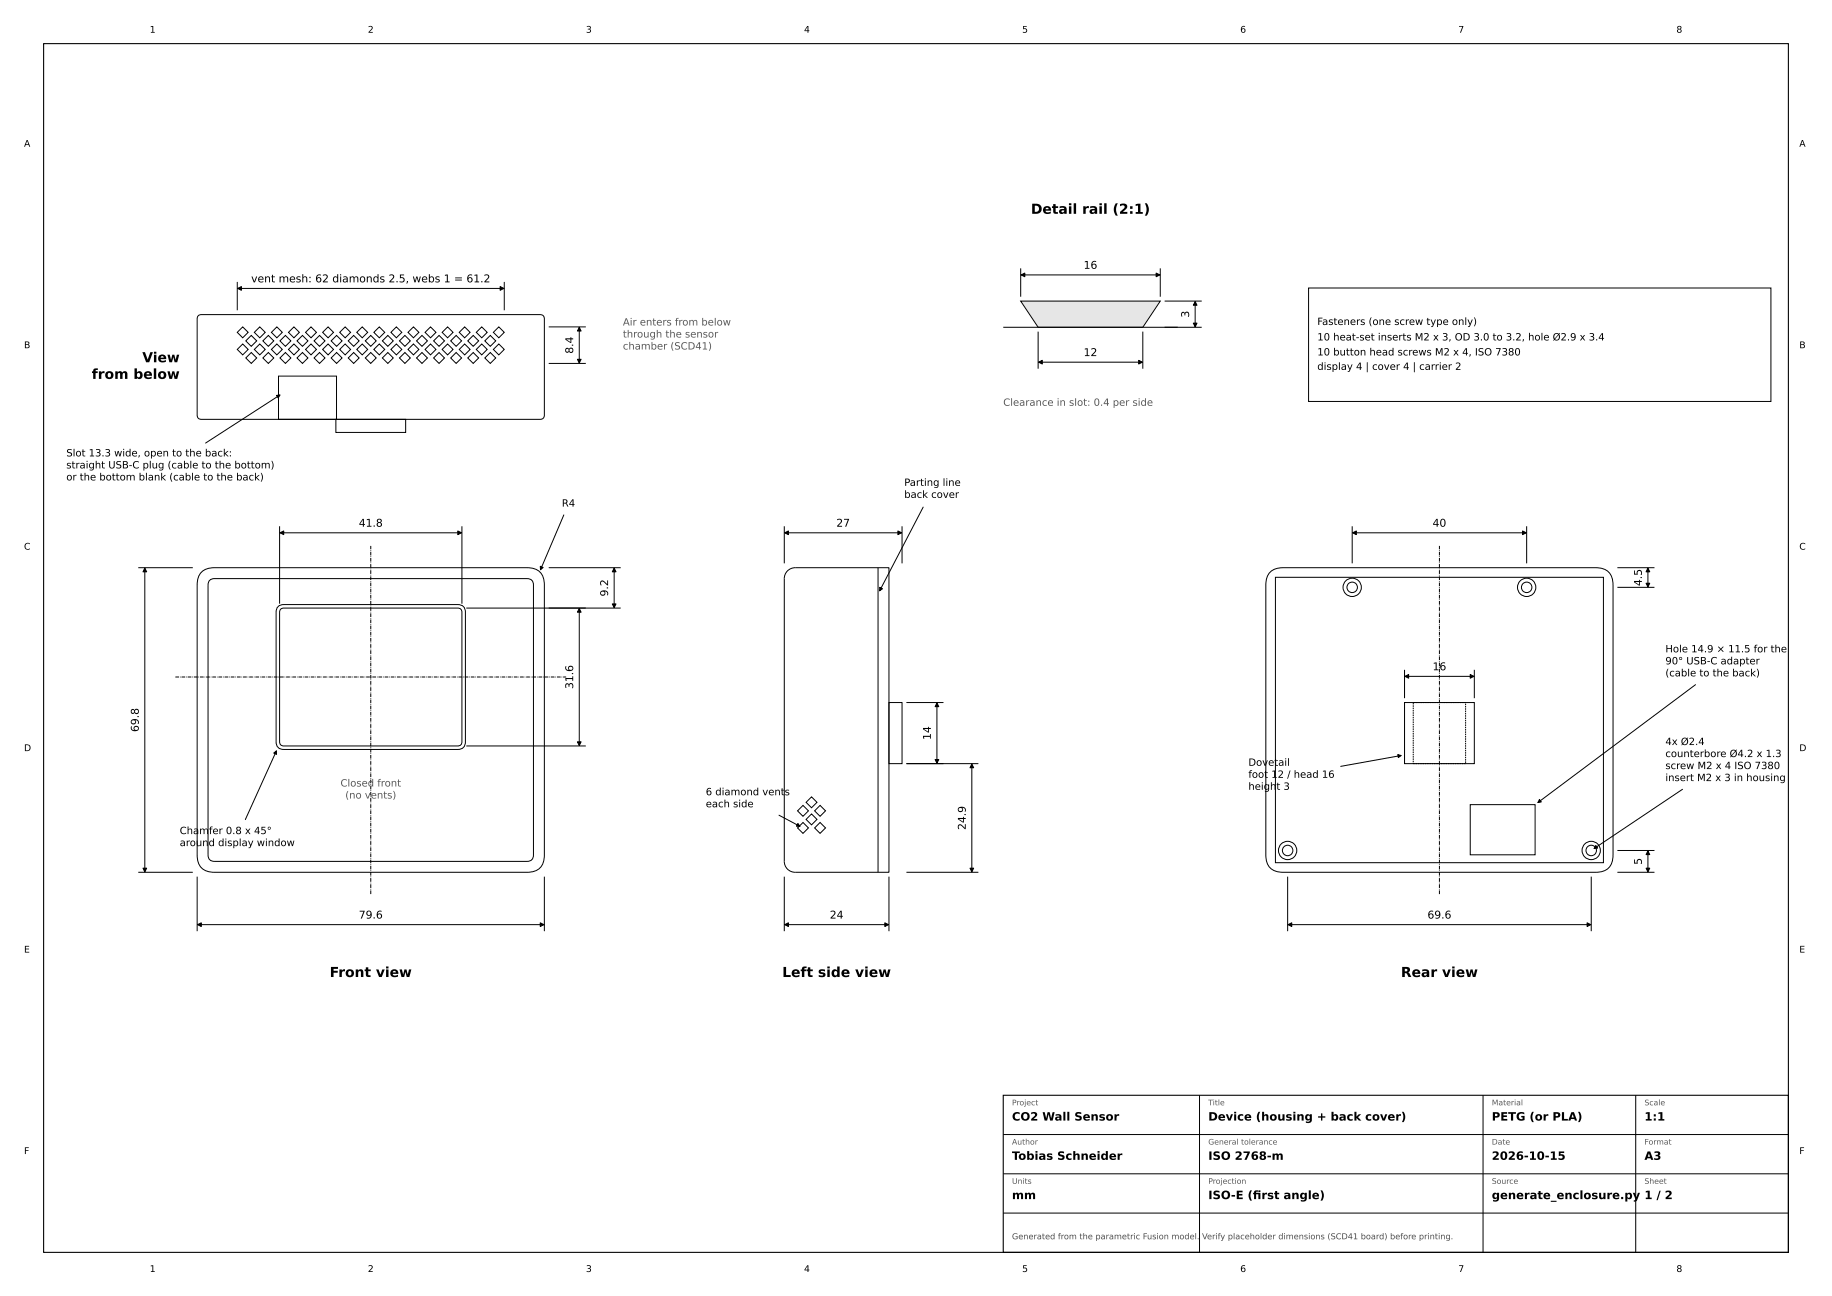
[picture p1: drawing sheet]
<svg xmlns="http://www.w3.org/2000/svg" width="420mm" height="297mm" viewBox="0 0 420 297" stroke-linecap="round" stroke-linejoin="round" font-family="sans-serif">
<path d="M10 10h400v277h-400zM230 251h180v36h-180z" fill="none" stroke="#000" stroke-width=".25"/>
<g fill="none" stroke="#000" stroke-width=".23">
<path d="M45.6 72.3l.6-.2h77.6a.89 .89 0 0 1 1 1v22a.89 .89 0 0 1-1 1h-77.6a.89 .89 0 0 1-1-1v-22zM55.6 74.9l1.3 1.3-1.3 1.2-1.2-1.2zM57.6 76.9l1.3 1.2-1.3 1.3-1.2-1.3zM59.6 74.9l1.2 1.3-1.2 1.2-1.3-1.2zM61.5 76.9l1.3 1.2-1.3 1.3-1.2-1.3zM63.5 74.9l1.2 1.3-1.2 1.2-1.3-1.2zM65.4 76.9l1.3 1.2-1.3 1.3-1.2-1.3zM67.4 74.9l1.2 1.3-1.2 1.2-1.3-1.2zM69.3 76.9l1.3 1.2-1.3 1.3-1.2-1.3zM71.3 74.9l1.3 1.3-1.3 1.2-1.2-1.2zM73.3 76.9l1.2 1.2-1.2 1.3-1.3-1.3zM75.2 74.9l1.3 1.3-1.3 1.2-1.2-1.2z"/>
<path d="M77.2 76.9l1.2 1.2-1.2 1.3-1.3-1.3zM79.1 74.9l1.3 1.3-1.3 1.2-1.2-1.2zM81.1 76.9l1.2 1.2-1.2 1.3-1.3-1.3zM83 74.9l1.3 1.3-1.3 1.2-1.2-1.2zM85 76.9l1.3 1.2-1.3 1.3-1.2-1.3zM87 74.9l1.2 1.3-1.2 1.2-1.3-1.2zM88.9 76.9l1.3 1.2-1.3 1.3-1.2-1.3zM90.9 74.9l1.2 1.3-1.2 1.2-1.3-1.2zM92.8 76.9l1.3 1.2-1.3 1.3-1.2-1.3zM94.8 74.9l1.2 1.3-1.2 1.2-1.3-1.2zM96.7 76.9l1.3 1.2-1.3 1.3-1.2-1.3zM98.7 74.9l1.2 1.3-1.2 1.2-1.3-1.2z"/>
<path d="M100.7 76.9l1.2 1.2-1.2 1.3-1.3-1.3zM102.6 74.9l1.3 1.3-1.3 1.2-1.2-1.2zM104.6 76.9l1.2 1.2-1.2 1.3-1.3-1.3zM106.5 74.9l1.3 1.3-1.3 1.2-1.2-1.2zM108.5 76.9l1.2 1.2-1.2 1.3-1.3-1.3zM110.4 74.9l1.3 1.3-1.3 1.2-1.2-1.2zM112.4 76.9l1.2 1.2-1.2 1.3-1.3-1.3zM114.4 74.9l1.2 1.3-1.2 1.2-1.3-1.2zM54.4 80.1l1.2-1.3 1.3 1.3-1.3 1.2zM57.6 80.8l1.3 1.2-1.3 1.3-1.2-1.3zM58.3 80.1l1.3-1.3 1.2 1.3-1.2 1.2zM61.5 80.8l1.3 1.2-1.3 1.3-1.2-1.3z"/>
<path d="M62.2 80.1l1.3-1.3 1.2 1.3-1.2 1.2zM63.9 86.2h13.3v9.9h-13.3zM65.4 80.8l1.3 1.2-1.3 1.3-1.2-1.3zM66.1 80.1l1.3-1.3 1.2 1.3-1.2 1.2zM69.3 80.8l1.3 1.2-1.3 1.3-1.2-1.3zM70.1 80.1l1.2-1.3 1.3 1.3-1.3 1.2zM73.3 80.8l1.2 1.2-1.2 1.3-1.3-1.3zM74 80.1l1.2-1.3 1.3 1.3-1.3 1.2zM77 96.1h16v3h-16zM77.2 80.8l1.2 1.2-1.2 1.3-1.3-1.3zM77.9 80.1l1.2-1.3 1.3 1.3-1.3 1.2zM81.1 80.8l1.2 1.2-1.2 1.3-1.3-1.3z"/>
<path d="M81.8 80.1l1.2-1.3 1.3 1.3-1.3 1.2zM85 80.8l1.3 1.2-1.3 1.3-1.2-1.3zM85.7 80.1l1.3-1.3 1.2 1.3-1.2 1.2zM88.9 80.8l1.3 1.2-1.3 1.3-1.2-1.3zM89.6 80.1l1.3-1.3 1.2 1.3-1.2 1.2zM92.8 80.8l1.3 1.2-1.3 1.3-1.2-1.3zM93.5 80.1l1.3-1.3 1.2 1.3-1.2 1.2zM96.7 80.8l1.3 1.2-1.3 1.3-1.2-1.3zM97.4 80.1l1.3-1.3 1.2 1.3-1.2 1.2zM100.7 80.8l1.2 1.2-1.2 1.3-1.3-1.3zM101.4 80.1l1.2-1.3 1.3 1.3-1.3 1.2zM104.6 80.8l1.2 1.2-1.2 1.3-1.3-1.3z"/>
<path d="M105.3 80.1l1.2-1.3 1.3 1.3-1.3 1.2zM108.5 80.8l1.2 1.2-1.2 1.3-1.3-1.3zM109.2 80.1l1.2-1.3 1.3 1.3-1.3 1.2zM112.4 80.8l1.2 1.2-1.2 1.3-1.3-1.3zM113.1 80.1l1.3-1.3 1.2 1.3-1.2 1.2zM46 131.3a3.7 3.7 0 0 1 3.2-1.2h71.6a3.5 3.5 0 0 1 4 4v61.8a3.5 3.5 0 0 1-4 4h-71.6a3.5 3.5 0 0 1-4-4v-61.8a4.3 4.3 0 0 1 .8-2.8zM47.9 133.1l.8-.4 .5-.1h71.6a1.33 1.33 0 0 1 1.5 1.5v61.8a1.33 1.33 0 0 1-1.5 1.5h-71.6a1.33 1.33 0 0 1-1.5-1.5v-61.8zM63.8 139l.3-.2 1-.2h39.8a1.59 1.59 0 0 1 1.8 1.8v29.6a1.59 1.59 0 0 1-1.8 1.8h-39.8a1.59 1.59 0 0 1-1.8-1.8v-29.6l.1-.6zM64.5 139.5l.6-.2h39.8a.89 .89 0 0 1 1 1.1v29.6a.89 .89 0 0 1-1 .9h-39.8a.89 .89 0 0 1-1-.9v-29.6zM182.3 130.1a2.5 2.5 0 0 0-2.5 2.5M291.4 130.9a4.3 4.3 0 0 1 2.8-.8h71.6a3.5 3.5 0 0 1 4 4v61.8a3.5 3.5 0 0 1-4 4h-71.6a3.5 3.5 0 0 1-4-4v-61.8a4 4 0 0 1 1.2-3.2zM292.4 132.3h75.2v65.4h-75.2z"/>
<path d="M203.8 161h3v14h-3zM322 161h16v14h-16zM179.8 197.4a2.5 2.5 0 0 0 2.5 2.5M182.8 189.7l1.3-1.2 1.2 1.2-1.2 1.3zM182.8 185.8l1.3-1.2 1.2 1.2-1.2 1.3zM186 186.5l1.3 1.3-1.3 1.2-1.2-1.2zM186 182.6l1.3 1.3-1.3 1.2-1.2-1.2zM186.8 189.7l1.2-1.2 1.3 1.2-1.3 1.3zM186.8 185.8l1.2-1.2 1.3 1.2-1.3 1.3zM337.1 184.4h14.8v11.5h-14.8z"/>
<circle cx="310" cy="134.6" r="2.1"/>
<circle cx="310" cy="134.6" r="1.2"/>
<circle cx="350" cy="134.6" r="2.1"/>
<circle cx="350" cy="134.6" r="1.2"/>
<circle cx="295.2" cy="194.9" r="2.1"/>
<circle cx="295.2" cy="194.9" r="1.2"/>
<circle cx="364.8" cy="194.9" r="2.1"/>
<circle cx="364.8" cy="194.9" r="1.2"/>
</g>
<path d="M324 161h12v14h-12z" fill="none" stroke="#000" stroke-width=".23" stroke-dasharray=".4 .2" stroke-linecap="butt"/>
<path d="M234 69h32l-4 6h-24z" fill="#e6e6e6" stroke="#000" stroke-width=".23"/>
<g fill="none" stroke="#000" stroke-width=".23">
<path d="M54.4 64.6v6.5M54.5 66.1h61M115.6 64.6v6.5M125.8 74.9h8.5M132.8 75v8.2M230 75h45.5M234 61.5v6.5M234.1 63h31.8M238 76v8.5M262 76v8.5M266 61.5v6.5M267 69h8.5"/>
<path d="M274 69.1v5.8M300 66h106v26h-106zM64.2 90.5l-17.1 11M125.8 83.3h8.5M238.1 83h23.8M129.3 118l-5.4 12.6M211.6 116.2l-9.9 19.2M31.7 130.1h12.5M33.2 130.2v69.6M64.1 120.6v17.8M64.2 122.1h41.6M105.9 120.6v17.8"/>
<path d="M106.9 139.3h35.4M125.8 130.1h16.5M132.8 139.4v31.5M140.8 130.2v9.1M179.8 120.6v8.5M179.8 132.6v64.8M179.9 122.1h26.8M182.3 130.1h21.5v69.8h-21.5M201.3 130.1v69.8M206.8 120.6v8.5M310 120.6v8.5M310.1 122.1h39.8"/>
<path d="M350 120.6v8.5M370.8 130.1h8.5M370.8 134.6h8.5M377.8 130.2v4.3M322 153.5v6.5M322.1 155h15.8M338 153.5v6.5M388.7 156.9l-36.1 27M63.4 172.1l-7.2 15.7M106.9 170.9h27.4M207.8 175h16.5M207.8 161h8.5"/>
<path d="M214.8 161.1v13.8M222.8 175.1v24.7M321.2 173.1l-13.8 2.5M31.7 199.9h12.5M178.6 186.8l4.8 2.6M207.8 199.9h16.5M370.8 199.9h8.5M370.8 194.9h8.5M377.8 195v4.8M385.7 180.9l-20.2 13.6M45.2 200.9v12.5M45.3 211.9h79.4"/>
<path d="M124.8 200.9v12.5M179.8 200.9v12.5M179.9 211.9h23.8M203.8 200.9v12.5M295.2 200.9v12.5M295.3 211.9h69.4M364.8 200.9v12.5M275 251v36M340 251v36M375 251v36M230 278h180M230 269h180"/>
<path d="M230 260h180"/>
</g>
<path d="M40.2 155.2h89.6M85 204.9v-79.8M330 204.9v-79.8" fill="none" stroke="#000" stroke-width=".23" stroke-dasharray=".8 .2 .1 .2" stroke-linecap="butt"/>
<g fill="#000" stroke="#000" stroke-width=".23">
<path d="M54.5 66.1l.8-.4v.8zM114.7 65.7l.8 .4-.8 .4zM132.8 75l.4 .9h-.8zM234.1 63l.8-.4v.8zM265.1 62.6l.8 .4-.8 .4zM274 69.1l.4 .8h-.8zM273.6 74.1h.8l-.4 .8zM63.4 90.6l.8-.1-.4 .7zM132.4 82.3h.8l-.4 .9zM238.1 83l.8-.4v.8zM261.1 82.6l.8 .4-.8 .4zM33.2 130.2l.4 .8h-.8z"/>
<path d="M64.2 122.1l.8-.4v.8zM105 121.7l.8 .4-.8 .4zM123.9 129.8l.6 .2-.6 .6zM140.8 130.2l.4 .8h-.8zM140.4 138.4h.8l-.4 .9zM179.9 122.1l.8-.4v.8zM201.7 134.6l.6 .3-.6 .5zM205.9 121.7l.8 .4-.8 .4zM310.1 122.1l.8-.4v.8zM349.1 121.7l.8 .4-.8 .4zM377.8 130.2l.4 .8h-.8zM377.4 133.7h.8l-.4 .8z"/>
<path d="M132.8 139.4l.4 .9h-.8zM322.1 155l.8-.4v.8zM337.1 154.6l.8 .4-.8 .4zM62.8 172.6l.6-.5v.8zM132.4 170h.8l-.4 .9zM214.8 161.1l.4 .8h-.8zM214.4 174.1h.8l-.4 .8zM222.8 175.1l.4 .8h-.8zM320.5 172.9l.7 .2-.6 .5zM32.8 199h.8l-.4 .8zM182.9 188.7l.5 .7-.8-.1zM222.4 199h.8l-.4 .8z"/>
<path d="M352.9 183.2l.5 .6-.8 .1zM365.9 193.8l.4 .6-.8 .1zM377.8 195l.4 .8h-.8zM377.4 199h.8l-.4 .8zM45.3 211.9l.8-.4v.8zM123.9 211.5l.8 .4-.8 .4zM179.9 211.9l.8-.4v.8zM202.9 211.5l.8 .4-.8 .4zM295.3 211.9l.8-.4v.8zM363.9 211.5l.8 .4-.8 .4z"/>
</g>
<g font-size="3.2">
<text x="236.3" y="49">Detail rail (2:1)</text>
<text x="32.6" y="83">View</text>
<text x="21" y="86.8">from below</text>
<text x="75.6" y="223.9">Front view</text>
<text x="179.3" y="223.9">Left side view</text>
<text x="321.2" y="223.9">Rear view</text>
</g>
<g font-size="2.6">
<text x="232" y="256.8">CO2 Wall Sensor</text>
<text x="277" y="256.8">Device (housing + back cover)</text>
<text x="342" y="256.8">PETG (or PLA)</text>
<text x="377" y="256.8">1:1</text>
<text x="232" y="265.8">Tobias Schneider</text>
<text x="277" y="265.8">ISO 2768-m</text>
<text x="342" y="265.8">2026-10-15</text>
<text x="377" y="265.8">A3</text>
<text x="232" y="274.8">mm</text>
<text x="277" y="274.8">ISO-E (frst angle)</text>
<text x="287.2" y="274.8">i</text>
<text x="342" y="274.8">generate_enclosure.py 1 / 2</text>
</g>
<g font-size="2.5">
<text x="57.6" y="64.7">vent mesh: 62 diamonds 2.5, webs 1 = 61.2</text>
<text x="248.4" y="61.6">16</text>
<text x="272.6" y="72.8" transform="rotate(-90 272.6 72.8)">3</text>
<text x="131.4" y="81.1" transform="rotate(-90 131.4 81.1)">8.4</text>
<text x="248.4" y="81.6">12</text>
<text x="82.3" y="120.7">41.8</text>
<text x="191.7" y="120.7">27</text>
<text x="328.4" y="120.7">40</text>
<text x="139.4" y="136.7" transform="rotate(-90 139.4 136.7)">9.2</text>
<text x="376.4" y="134.3" transform="rotate(-90 376.4 134.3)">4.5</text>
<text x="328.4" y="153.6">16</text>
<text x="131.4" y="157.9" transform="rotate(-90 131.4 157.9)">31.6</text>
<text x="31.8" y="167.7" transform="rotate(-90 31.8 167.7)">69.8</text>
<text x="213.4" y="169.6" transform="rotate(-90 213.4 169.6)">14</text>
<text x="221.4" y="190.2" transform="rotate(-90 221.4 190.2)">24.9</text>
<text x="376.4" y="198.2" transform="rotate(-90 376.4 198.2)">5</text>
<text x="82.3" y="210.5">79.6</text>
<text x="190.2" y="210.5">24</text>
<text x="327.3" y="210.5">69.6</text>
</g>
<g font-size="2.3" fill="#595959">
<text x="142.8" y="74.6">Air enters from below</text>
<text x="142.8" y="77.3">through the sensor</text>
<text x="142.8" y="80.1">chamber (SCD41)</text>
<text x="230" y="93">Clearance in slot: 0.4 per side</text>
<text x="78.1" y="180.2">Closed front</text>
<text x="79.2" y="183">(no vents)</text>
</g>
<g font-size="2.3">
<text x="302" y="74.5">Fasteners (one screw type only)</text>
<text x="302" y="78">10 heat-set inserts M2 x 3, OD 3.0 to 3.2, hole Ø2.9 x 3.4</text>
<text x="302" y="81.5">10 button head screws M2 x 4, ISO 7380</text>
<text x="302" y="84.8">display 4 | cover 4 | carrier 2</text>
<text x="15.2" y="104.6">Slot 13.3 wide, open to the back:</text>
<text x="15.2" y="107.3">straight USB-C plug (cable to the bottom)</text>
<text x="15.2" y="110.1">or the bottom blank (cable to the back)</text>
<text x="207.3" y="111.3">Parting line</text>
<text x="128.8" y="116.1">R4</text>
<text x="207.3" y="114.1">back cover</text>
<text x="381.8" y="149.5">Hole 14.9 × 11.5 for the</text>
<text x="381.8" y="152.2">90° USB-C adapter</text>
<text x="381.8" y="155">(cable to the back)</text>
<text x="381.8" y="170.7">4x Ø2.4</text>
<text x="381.8" y="173.5">counterbore Ø4.2 x 1.3</text>
<text x="286.2" y="175.5">Dovetail</text>
<text x="286.2" y="178.2">foot 12 / head 16</text>
<text x="381.8" y="176.2">screw M2 x 4 ISO 7380</text>
<text x="381.8" y="179">insert M2 x 3 in housing</text>
<text x="161.8" y="182.2">6 diamond vents</text>
<text x="161.8" y="185">each side</text>
<text x="286.2" y="181">height 3</text>
<text x="41.2" y="191.1">Chamfer 0.8 x 45°</text>
<text x="41.2" y="193.9">around display window</text>
</g>
<g font-size="2.1">
<text x="34.3" y="7.5">1</text>
<text x="84.3" y="7.5">2</text>
<text x="134.3" y="7.5">3</text>
<text x="184.3" y="7.5">4</text>
<text x="234.3" y="7.5">5</text>
<text x="284.3" y="7.5">6</text>
<text x="334.3" y="7.5">7</text>
<text x="384.3" y="7.5">8</text>
<text x="5.5" y="33.6">A</text>
<text x="412.5" y="33.6">A</text>
<text x="5.5" y="79.8">B</text>
<text x="412.5" y="79.8">B</text>
<text x="5.5" y="126">C</text>
<text x="412.5" y="126">C</text>
<text x="5.5" y="172.1">D</text>
<text x="412.5" y="172.1">D</text>
<text x="5.5" y="218.3">E</text>
<text x="412.5" y="218.3">E</text>
<text x="5.5" y="264.5">F</text>
<text x="412.5" y="264.5">F</text>
<text x="34.3" y="291.5">1</text>
<text x="84.3" y="291.5">2</text>
<text x="134.3" y="291.5">3</text>
<text x="184.3" y="291.5">4</text>
<text x="234.3" y="291.5">5</text>
<text x="284.3" y="291.5">6</text>
<text x="334.3" y="291.5">7</text>
<text x="384.3" y="291.5">8</text>
</g>
<text font-size="1.9" fill="#4d4d4d" x="232" y="284">Generated from the parametric Fusion model. Verify placeholder dimensions (SCD41 board) before printing.</text>
<g font-size="1.8" fill="#595959">
<text x="232" y="253.3">Project</text>
<text x="277" y="253.3">Title</text>
<text x="342" y="253.3">Material</text>
<text x="377" y="253.3">Scale</text>
<text x="232" y="262.3">Author</text>
<text x="277" y="262.3">General tolerance</text>
<text x="342" y="262.3">Date</text>
<text x="377" y="262.3">Format</text>
<text x="232" y="271.3">Units</text>
<text x="277" y="271.3">Projection</text>
<text x="342" y="271.3">Source</text>
<text x="377" y="271.3">Sheet</text>
</g>
</svg>
